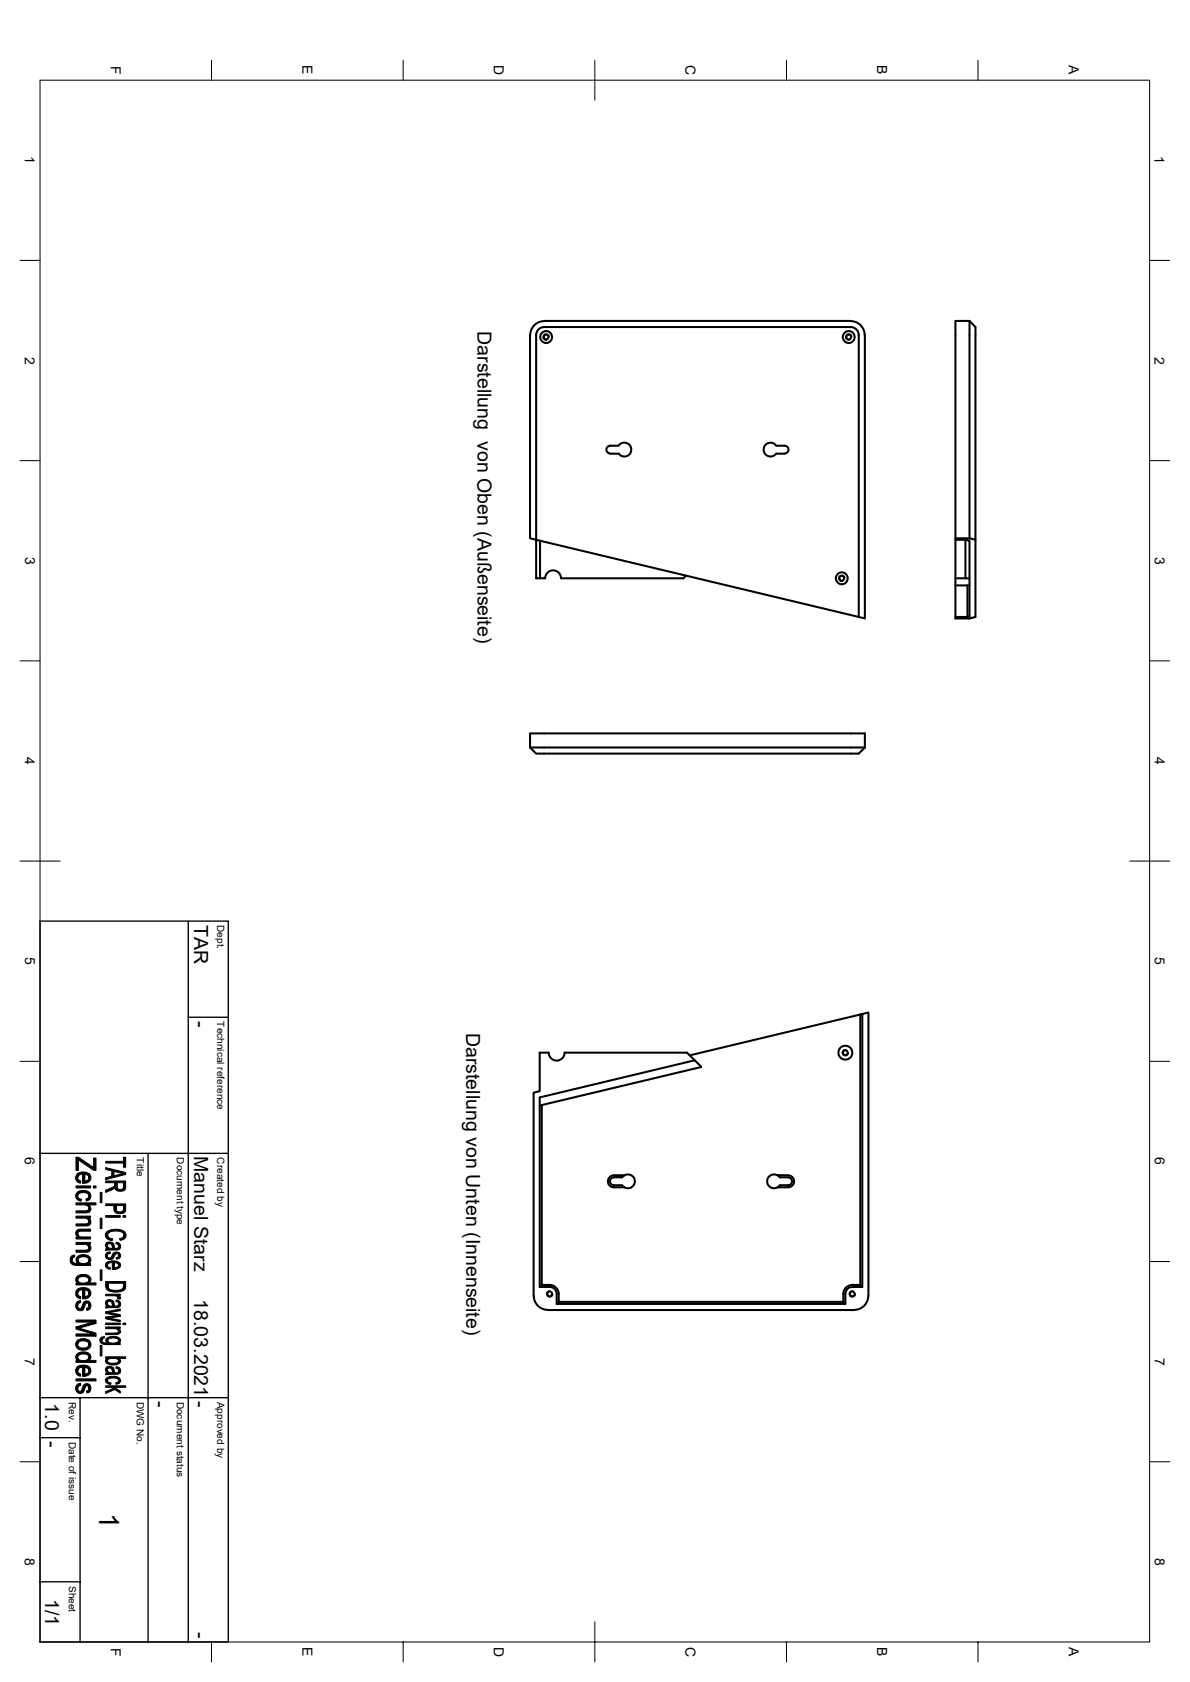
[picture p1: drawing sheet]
<svg xmlns="http://www.w3.org/2000/svg" width="297mm" height="420mm" viewBox="0 0 297 420" stroke-linecap="round" stroke-linejoin="round" font-family="sans-serif">
<g fill="none" stroke="#000" stroke-width=".51">
<path d="M132.3 83.7v50.7l1.5 .4v-51.1a2.02 2.02 0 0 1 2-2h76.5a2.02 2.02 0 0 1 2 2v70.4M135.8 80.2a3.5 3.5 0 0 0-3.5 3.5M135.8 80.1h76.5M212.3 80.2a3.5 3.5 0 0 1 3.6 3.5v70.7l-1.6-.3M242 80.1v54.3M242 80.1l1.5 1.6v53.1l-1.5-.4M242 80.1h-3.5v64.3M152.3 113.3h2.1M154.4 111.3h-2.1a.97 .97 0 0 0-1 1 .97 .97 0 0 0 1 .9M154.4 111.3a1.74 1.74 0 0 1 2.6-.4 1.74 1.74 0 0 1 0 2.7 1.74 1.74 0 0 1-2.6-.4M193.8 113.2a1.74 1.74 0 0 1-2.6 .4 1.74 1.74 0 0 1 0-2.6 1.74 1.74 0 0 1 2.6 .3h2a.97 .97 0 0 1 1 1 .97 .97 0 0 1-1 .9M193.8 113.3h2"/>
<path d="M134.8 135v9.4h-1v-9.6l80.5 19.3M238.5 134.8h2.5M238.5 134.4h3.5M243.5 134.8v19.3l-1.5 .3h-3.5v-.3M171.2 143.7l-.6 .7h-30.6a1.99 1.99 0 0 0-2-2 1.99 1.99 0 0 0-1.9 2h-1.3M238.5 144.4h2.5v-9.6l1 .2v9.4M238.5 146.2v7.9h3M238.5 144.4v1.8M238.5 146.2h3.5M241 144.4h1v9.5l-.5 .2v-7.9M132.3 186.6v-3.5h80h3.6v3.5M132.3 186.6h83.6"/>
<path d="M215.9 186.6l-1.6 1.6h-80.5l-1.5-1.6M215.2 253.2v68.2h-2.5a1.73 1.73 0 0 0-1.7 1.7v2.5h-72.1v-2.5a1.73 1.73 0 0 0-1.7-1.7h-2.5v-47.4l38.7-9.2M215.2 253.2l1.5-.4v70.8M215.2 253.2l-.5 .1M134.7 276.1l40.3-9.7-3.6-3.6h-30.5a1.99 1.99 0 0 1-2 2 1.99 1.99 0 0 1-2-2h-2.2v9.7l-1.5 .3v50.8M135.2 276v44.8a4.4 4.4 0 0 1 3.2 .4l.7 .7a4.4 4.4 0 0 1 .3 3.2h71.1a4.4 4.4 0 0 1 .4-3.2l.6-.7a4.4 4.4 0 0 1 3.2-.4M172.1 263.5l42.6-10.2v67.5M153.2 294a.97 .97 0 0 0-1 1 .97 .97 0 0 0 1 1M153.2 293.5a1.48 1.48 0 0 0-1.5 1.5 1.48 1.48 0 0 0 1.5 1.5M153.2 293.5h2.6M153.2 294h2.1M153.2 296.5h2.6"/>
<path d="M153.2 296h2.1M153.2 296v.5M155.3 294a1.74 1.74 0 0 1 2.4-.5 1.74 1.74 0 0 1 .5 2.4 1.74 1.74 0 0 1-2.4 .6M155.3 296l.5 .5M194.1 293.5h2.6M194.6 294a1.74 1.74 0 0 0-2.3-.5 1.74 1.74 0 0 0-.6 2.4 1.74 1.74 0 0 0 2.4 .6M194.6 294h2.1M196.7 293.5a1.48 1.48 0 0 1 1.5 1.5 1.48 1.48 0 0 1-1.5 1.5h-2.6M196.7 294a.97 .97 0 0 1 1 1 .97 .97 0 0 1-1 1h-2.1l-.5 .5M135.2 320.8l-.5 .6M139.4 325.1l-.5 .5M210.5 325.1l.5 .5"/>
<path d="M214.7 320.8l.5 .6M216.7 323.6a3.5 3.5 0 0 1-3.5 3.5h-76.5a3.5 3.5 0 0 1-3.5-3.5"/>
<circle cx="136.3" cy="84.2" r="1.49"/>
<circle cx="136.3" cy="84.2" r=".59"/>
<circle cx="211.8" cy="84.2" r="1.49"/>
<circle cx="211.8" cy="84.2" r=".59"/>
<circle cx="210.1" cy="144.4" r="1.49"/>
<circle cx="210.1" cy="144.4" r=".59"/>
<circle cx="211" cy="262.9" r=".59"/>
<circle cx="211" cy="262.8" r="1.74"/>
<circle cx="137.2" cy="323.1" r=".59"/>
<circle cx="212.7" cy="323.1" r=".59"/>
</g>
<g fill="none" stroke="#000" stroke-width=".34">
<path d="M137.1 84a.77 .77 0 0 0-.9-.6 .77 .77 0 0 0-.6 .9 .77 .77 0 0 0 .8 .6M212.6 84a.77 .77 0 0 0-.9-.6 .77 .77 0 0 0-.6 .9 .77 .77 0 0 0 .9 .6M210.9 144.3a.77 .77 0 0 0-.9-.7 .77 .77 0 0 0-.7 .9 .77 .77 0 0 0 .9 .7M10 230h47v180h-47zM47 230v180M47 254h10M211.1 262.1a.77 .77 0 0 0-.9 .6 .77 .77 0 0 0 .7 .9 .77 .77 0 0 0 .9-.6M10 288h47M37 288v122M137.3 322.3a.77 .77 0 0 0-.9 .7 .77 .77 0 0 0 .7 .8 .77 .77 0 0 0 .9-.6M212.9 322.3a.77 .77 0 0 0-.9 .7 .77 .77 0 0 0 .6 .8 .77 .77 0 0 0 .9-.6M10 359h10"/>
<path d="M10 349h47M20 349v61M10 395h10"/>
</g>
<g fill="none" stroke="#000" stroke-width=".25">
<path d="M52.8 15v5M100.6 15v5M148.5 15v10M196.3 15v5M244.1 15v5M10 20h276.9v390h-276.9zM5 65h5M286.9 65h5M5 115h5M286.9 115h5M5 165h5M286.9 165h5"/>
<path d="M5 215h10M281.9 215h10M5 265h5M286.9 265h5M5 315h5M286.9 315h5M5 365h5M286.9 365h5M52.8 410v5M100.6 410v5M148.5 405v10M196.3 410v5"/>
<path d="M244.1 410v5"/>
</g>
<g fill="#000" stroke="#000" stroke-width=".25">
<path d="M19.2 293.2l.2-.2v1.2l.2 .5 .6 .2-.1 .5a1.35 1.35 0 0 1-.9-2.2z" fill-rule="evenodd"/>
<path d="M19.3 297.7l.1 1.2 .2 .3 .7 .2-.1 .5a1.29 1.29 0 0 1-1.2-.8 1.29 1.29 0 0 1 .3-1.4z" fill-rule="evenodd"/>
<path d="M19.4 293a2.75 2.75 0 0 1 2.8 0v1.1l-.2-.6-.9-.3v2.2l-.3 .1h-.2v-2.3l-.9 .3-.3 .6z" fill-rule="evenodd"/>
<path d="M21.4 299.4l.5-.2 .3-.5v.9l-.7 .3z" fill-rule="evenodd"/>
<path d="M19 296.1h3.6v.5h-3.6z" fill-rule="evenodd"/>
<path d="M21.1 293.2v1.7l.7-.1 .3-.5 .1-1.3a1.37 1.37 0 0 1 .4 1.6 1.37 1.37 0 0 1-1.5 .8z" fill-rule="evenodd"/>
<path d="M19.5 297.6l.7-.3a1.75 1.75 0 0 1 2.4 1.6l-.4 .7v-.9a1.62 1.62 0 0 0-2.5-.7l-.3 .6z" fill-rule="evenodd"/>
<path d="M23.3 296.1h.7v.5h-.7z" fill-rule="evenodd"/>
<path d="M19 289h.6l3.8 2.5v-2.3h.6v3h-.6l-3.8-2.6v2.7h-.6z" fill-rule="evenodd"/>
<path d="M25 297.7h.4v2.6h-.4z" fill-rule="evenodd"/>
<path d="M26.4 297.2l1-.4a1.2 1.2 0 0 0 1.2-1l.1 .7-.4 .4-1.9 .8z" fill-rule="evenodd"/>
<path d="M29.2 295.3v.9a.83 .83 0 0 0 .8 .8 .83 .83 0 0 0 .8-.7v1l-.9 .2-.7-.2z" fill-rule="evenodd"/>
<path d="M26.4 290h4.4v-1h.6v2.5h-.6v-1.1h-4.4z" fill-rule="evenodd"/>
<path d="M26.4 291.5l5 1.3v.4l-3-.7-.5 1.2v-1.3l-1.5-.4z" fill-rule="evenodd"/>
<path d="M26.4 294.1l1.5-.4 .5-1.2v1.1l2.4-.6 .6 .2-5 1.4z" fill-rule="evenodd"/>
<path d="M26.4 294.9h5v1.8l-.6 .6v-2h-1.6v2l-.5-.6-.1-1.4h-2.2z" fill-rule="evenodd"/>
<path d="M18.1 313.5l.6-.1-.1 .5-.4 .1-.2 .6z" fill-rule="evenodd"/>
<path d="M19.4 318.6v1.8a1.01 1.01 0 0 1 0-1.8z" fill-rule="evenodd"/>
<path d="M17.9 313.6h.1v1a1 1 0 0 0 1.4 .9l.1 .5a1.48 1.48 0 0 1-1.6-.4 1.48 1.48 0 0 1-.2-1.7z" fill-rule="evenodd"/>
<path d="M19.4 308.1l.1 .8z" fill-rule="evenodd"/>
<path d="M19 302.3h2.3a.7 .7 0 0 0 .8-.6v1l-.2 .1-2.9 .1z" fill-rule="evenodd"/>
<path d="M22.1 304.1v.9z" fill-rule="evenodd"/>
<path d="M22.1 310.7v.8z" fill-rule="evenodd"/>
<path d="M22.2 314.7l-.1 .8z" fill-rule="evenodd"/>
<path d="M19 303.7h3.6v.4h-.5v.5l-.6-.4h-2.5z" fill-rule="evenodd"/>
<path d="M19.3 307.2l.6-.3h2.7v.5l-2.9 .2-.3 .2v1.1a1.09 1.09 0 0 1-.1-1.7z" fill-rule="evenodd"/>
<path d="M19 308.9h.5l.1-.4 .7 .4h2.3v.5h-3.6z" fill-rule="evenodd"/>
<path d="M19 310.2h3.6v.5h-.5v.5l-.7-.5h-2.4z" fill-rule="evenodd"/>
<path d="M19.5 314.7a1.5 1.5 0 0 0 2.6 0v.8h.5v.5h-3.1z" fill-rule="evenodd"/>
<path d="M22.2 300.9a1.08 1.08 0 0 1-.1 1.8z" fill-rule="evenodd"/>
<path d="M19 305.6h2.8l.3-.5 .1-.9a1.09 1.09 0 0 1 .4 1.4 1.09 1.09 0 0 1-1.4 .5h-2.2z" fill-rule="evenodd"/>
<path d="M19 312.2l2.8-.1 .3-.4 .1-1a1.09 1.09 0 0 1 .4 1.4 1.09 1.09 0 0 1-1.4 .6h-2.2z" fill-rule="evenodd"/>
<path d="M19.1 314a2.2 2.2 0 0 1 3.5 .3v.7l-.4 .5v-.8a1.58 1.58 0 0 0-2.6-.5l-.1 .3v1.5l-.1-.5-.4-.8z" fill-rule="evenodd"/>
<path d="M19.4 318.6l.1-.1a2.25 2.25 0 0 1 3.2 .9l-.1 .6-.4 .3v-.7a1.62 1.62 0 0 0-2.4-.6l-.4 .6z" fill-rule="evenodd"/>
<path d="M19 300.4h5v.5h-1.8l-.1 1.8v-1.1l-.3-.5-.7-.2h-2.1z" fill-rule="evenodd"/>
<path d="M25 304.2h.4v2.6h-.4z" fill-rule="evenodd"/>
<path d="M25 317.1h.4v2.6h-.4z" fill-rule="evenodd"/>
<path d="M26.8 311v.7z" fill-rule="evenodd"/>
<path d="M26.8 312.8l.7-.2 .1 .4-.6 .1-.2 .5z" fill-rule="evenodd"/>
<path d="M26.6 315.3l.2-.2v1l.8 .5-.1 .3a.99 .99 0 0 1-1.1-.5 .99 .99 0 0 1 .2-1.1z" fill-rule="evenodd"/>
<path d="M26.9 308.4a1.12 1.12 0 0 0 1.3 1l-.2 .4-1.1-.4z" fill-rule="evenodd"/>
<path d="M26.5 310.4a1.43 1.43 0 0 1 1.7 .1v1.2a1.02 1.02 0 0 0-1.1-1.1l-.3 .3v.8a.89 .89 0 0 1-.3-1.3z" fill-rule="evenodd"/>
<path d="M29 310.2l.6 .1v.8l-.2-.4-.5-.1z" fill-rule="evenodd"/>
<path d="M26.8 315.1l1.1-.3 1 .1 .7 .2v.8l-.2-.4-.9-.2v1.6h-.5v-1.6l-.8 .1-.4 .5z" fill-rule="evenodd"/>
<path d="M26.6 312.9l.2-.1v.8a.62 .62 0 0 0 .7 .5 .62 .62 0 0 0 .5-.7 1.1 1.1 0 0 1 1.6-.6v.7a.51 .51 0 0 0-.5-.5 .51 .51 0 0 0-.5 .6 1.09 1.09 0 0 1-1.5 .9 1.09 1.09 0 0 1-.5-1.6z" fill-rule="evenodd"/>
<path d="M26.4 303.5h3.6v.5h-3.6z" fill-rule="evenodd"/>
<path d="M26.8 311.3l.5 .4h.9v-1.2l.3 .5a.56 .56 0 0 0 .5 .7 .56 .56 0 0 0 .6-.6v-.8a.99 .99 0 0 1 .4 1.3 .99 .99 0 0 1-1.3 .5l-2.3 .2v-.5l.4-.1z" fill-rule="evenodd"/>
<path d="M29.6 312.8a.88 .88 0 0 1 .4 1 .88 .88 0 0 1-.9 .6l-.1-.4 .4-.1 .2-.3z" fill-rule="evenodd"/>
<path d="M28.5 315.3v1.3l1-.4 .1-1.1a.96 .96 0 0 1 .4 1.2 .96 .96 0 0 1-1 .6h-.5z" fill-rule="evenodd"/>
<path d="M29 301v.9a.93 .93 0 0 0 .9 .7 .93 .93 0 0 0 .9-.8v1.1a2.38 2.38 0 0 1-1.8 0z" fill-rule="evenodd"/>
<path d="M29.8 309.3l.8-.3 .3-.6-.1 1.1-.8 .2z" fill-rule="evenodd"/>
<path d="M30.7 303.5h.7v.5h-.7z" fill-rule="evenodd"/>
<path d="M26.4 300.6h5l-.1 1.8-.5 .5v-1.9h-1.8v1.9l-.6-.6v-1.3h-2z" fill-rule="evenodd"/>
<path d="M26.6 307.6l1.3-.6h1.7a1.47 1.47 0 0 1 1.5 .6 1.47 1.47 0 0 1 .1 1.5l-.3 .3v-1a1.74 1.74 0 0 0-2.1-1h-.3a1.41 1.41 0 0 0-1.6 1l-.1 .9a1.11 1.11 0 0 1-.2-1.7z" fill-rule="evenodd"/>
<path d="M19.4 337.9v1.8a1.01 1.01 0 0 1 0-1.8z" fill-rule="evenodd"/>
<path d="M19.2 322.1l.2-.2v1.2l.2 .4 .6 .3-.1 .5a1.38 1.38 0 0 1-.9-2.2z" fill-rule="evenodd"/>
<path d="M19.3 325l.8-.3 .1 .5-.7 .4-.1 .5z" fill-rule="evenodd"/>
<path d="M19.4 321.9a2.75 2.75 0 0 1 2.8 0v1.1l-.3-.7-.8-.2v2.2h-.5v-2.3l-.9 .3-.3 .7z" fill-rule="evenodd"/>
<path d="M19.1 325.2l.2-.2 .1 1.1a.58 .58 0 0 0 .5 .7 .58 .58 0 0 0 .6-.7 1.11 1.11 0 0 1 .5-1.1 1.11 1.11 0 0 1 1.2 0v1v-.2a.47 .47 0 0 0-.5-.5 .47 .47 0 0 0-.4 .6 1.28 1.28 0 0 1-1.7 1.3 1.37 1.37 0 0 1-.5-2z" fill-rule="evenodd"/>
<path d="M19.4 334.6h.1a2.73 2.73 0 0 1 2.7 0v1.1a1.62 1.62 0 0 0-2.6-.5l-.2 .5z" fill-rule="evenodd"/>
<path d="M21.1 322.1v1.7h.2l.5-.2 .3-.4 .1-1.3a1.37 1.37 0 0 1 .4 1.6 1.37 1.37 0 0 1-1.5 .8z" fill-rule="evenodd"/>
<path d="M22.2 325a1.22 1.22 0 0 1 .5 1.3 1.22 1.22 0 0 1-1 .9l-.1-.5 .5-.4z" fill-rule="evenodd"/>
<path d="M19.3 334.8l.1-.2v1.1a1.6 1.6 0 0 0 2.7 .4l.1-1.5a1.46 1.46 0 0 1 .3 1.8 1.46 1.46 0 0 1-1.7 .7 1.5 1.5 0 0 1-1.6-.6 1.5 1.5 0 0 1 .1-1.7z" fill-rule="evenodd"/>
<path d="M19.4 337.9l1-.3a1.6 1.6 0 0 1 2.2 1.6l-.4 .5v-.8a1.65 1.65 0 0 0-2.4-.6l-.4 .6z" fill-rule="evenodd"/>
<path d="M19 333.1h4.2l.8 .5h-5z" fill-rule="evenodd"/>
<path d="M19 329.6h5v.9l-.8-.4h-4.2z" fill-rule="evenodd"/>
<path d="M19.4 319.8a1.84 1.84 0 0 0 2.7 0l.1-.2v.7h1.8v.5h-5v-.4h.4z" fill-rule="evenodd"/>
<path d="M19 331.3l5 1.6v.7l-.8-.5-4.2-1.2z" fill-rule="evenodd"/>
<path d="M19 331.3l4.2-1.2 .8 .4-4.2 1.1z" fill-rule="evenodd"/>
<path d="M25 336h.4v2.6h-.4z" fill-rule="evenodd"/>
<path d="M25.4 333.9l.7-.1-.1 .3-.5 .2-.1 .4z" fill-rule="evenodd"/>
<path d="M26.8 325.4v.8z" fill-rule="evenodd"/>
<path d="M26.8 339.2v.6z" fill-rule="evenodd"/>
<path d="M25.2 334l.2-.1v.8a1.04 1.04 0 0 0 1.5 .6v.4a1.56 1.56 0 0 1-2-.9z" fill-rule="evenodd"/>
<path d="M26.5 324.8a1.43 1.43 0 0 1 1.7 .1v1.2a.96 .96 0 0 0-1.1-1.1l-.3 .3v.8a.89 .89 0 0 1-.3-1.3z" fill-rule="evenodd"/>
<path d="M29.5 331.7v.7z" fill-rule="evenodd"/>
<path d="M29.6 334.7v.7z" fill-rule="evenodd"/>
<path d="M29 324.6l.6 .1v.9l-.2-.5-.5-.1z" fill-rule="evenodd"/>
<path d="M26.4 323.2h3.6v.3h-.5v.5l-.4-.4h-.5h-2.2z" fill-rule="evenodd"/>
<path d="M26.4 327.6l3.6-.7v.4l-2.9 .5z" fill-rule="evenodd"/>
<path d="M26.4 327.6l3.6 .7v.4l-3.6-.7z" fill-rule="evenodd"/>
<path d="M26.4 328.9l2.8-.4 .8 .2-2.8 .4z" fill-rule="evenodd"/>
<path d="M26.4 328.9l3.6 .7v.4l-3.6-.7z" fill-rule="evenodd"/>
<path d="M26.4 330.4h3.6v.4h-3.6z" fill-rule="evenodd"/>
<path d="M26.4 331.3h3.6v.4h-.5v.4l-.7-.3h-2.4z" fill-rule="evenodd"/>
<path d="M26.9 334.7a1.88 1.88 0 0 0 2.6 .3l.1-.2v.6h.4v.3h-3.1z" fill-rule="evenodd"/>
<path d="M29.5 323.5l.6 .3-.1 .6-.7-.1z" fill-rule="evenodd"/>
<path d="M26.8 325.7l.5 .4h.9v-1.2l.2 .4a.6 .6 0 0 0 .5 .8 .6 .6 0 0 0 .7-.5v-.9a.99 .99 0 0 1 .4 1.3 .99 .99 0 0 1-1.3 .5l-2.3 .1v-.3l.4-.1z" fill-rule="evenodd"/>
<path d="M26.4 332.9l2.9-.1 .2-.3 .1-.7a.8 .8 0 0 1 .4 1 .8 .8 0 0 1-1 .4h-2.6z" fill-rule="evenodd"/>
<path d="M26.6 334.2l.5-.4 1-.1a1.49 1.49 0 0 1 2 1.2l-.5 .5v-.7a1.88 1.88 0 0 0-2.6-.2l-.1 1.2v-.4l-.5-.6z" fill-rule="evenodd"/>
<path d="M26.5 339.4l.3-.2v.6a1.93 1.93 0 0 0 2.5 .4l.3-.3v-.7a.77 .77 0 0 1 .4 .9 .77 .77 0 0 1-.7 .6l-1.2 .1a1.33 1.33 0 0 1-1.7-1.2z" fill-rule="evenodd"/>
<path d="M27 320.4v.7a1.32 1.32 0 0 0 1.6 1.1 1.82 1.82 0 0 0 2.2-.9v-.2l.1 1.1-.3 .2-1.1 .2-1.9-.1-.6-.3z" fill-rule="evenodd"/>
<path d="M30.7 330.4h.7v.4h-.7z" fill-rule="evenodd"/>
<path d="M26.4 320h5l-.1 1.6-.4 .6-.1-1.8h-3.8v1.8l-.5-.6z" fill-rule="evenodd"/>
<path d="M26.4 338.8h5v.4h-1.8v.6a1.83 1.83 0 0 0-2.3-.5l-.5 .3v-.4h-.4z" fill-rule="evenodd"/>
<path d="M19 344.3h5v.5h-5z" fill-rule="evenodd"/>
<path d="M19.2 341.4l.2-.2 .1 1.4 .7 .5-.1 .6a1.39 1.39 0 0 1-.9-2.3z" fill-rule="evenodd"/>
<path d="M19.3 345.7l.8-.3 .1 .5-.7 .3-.1 .5z" fill-rule="evenodd"/>
<path d="M19.4 341.2a2.75 2.75 0 0 1 2.8 0v1.1l-.3-.6-.8-.3v2.3h-.5v-2.3l-.9 .2-.3 .7z" fill-rule="evenodd"/>
<path d="M19.1 345.9l.2-.2 .1 1a.58 .58 0 0 0 .6 .7 .58 .58 0 0 0 .5-.7 1.1 1.1 0 0 1 1.7-1v1v-.2a.47 .47 0 0 0-.5-.5 .47 .47 0 0 0-.4 .5 1.28 1.28 0 0 1-1.7 1.4 1.37 1.37 0 0 1-.5-2z" fill-rule="evenodd"/>
<path d="M21.1 341.4v1.7h.2l.5-.2 .3-.3 .1-1.4a1.37 1.37 0 0 1 .4 1.7 1.37 1.37 0 0 1-1.5 .8z" fill-rule="evenodd"/>
<path d="M22.2 345.7a1.19 1.19 0 0 1 .5 1.2 1.19 1.19 0 0 1-1 .9l-.1-.5 .5-.4z" fill-rule="evenodd"/>
<path d="M19.4 339.1a1.84 1.84 0 0 0 2.7 0l.1-.2v.8h1.8v.5h-5v-.5h.4z" fill-rule="evenodd"/>
<path d="M26.8 342.1v.7z" fill-rule="evenodd"/>
<path d="M26.5 344.1l.3-.1v.9l.9 .4-.1 .4a1.02 1.02 0 0 1-1.1-.4 1.02 1.02 0 0 1 0-1.2z" fill-rule="evenodd"/>
<path d="M26.5 341.5a1.35 1.35 0 0 1 1.7 0v1.2a.97 .97 0 0 0-1.1-1.1l-.3 .3v.8a.85 .85 0 0 1-.3-1.2z" fill-rule="evenodd"/>
<path d="M29 341.2l.6 .2v.8l-.2-.4-.5-.2z" fill-rule="evenodd"/>
<path d="M28.9 345.3l.5-.2 .2-.4v.7l-.6 .3z" fill-rule="evenodd"/>
<path d="M26.4 347.5l1.8-.8 .3-.3 1.5 .9v.6l-1.3-.9-2.3 .9z" fill-rule="evenodd"/>
<path d="M26.8 342.3l.6 .4 .8 .1v-1.3l.2 .4a.63 .63 0 0 0 .3 .8 .63 .63 0 0 0 .8-.1l.1-1.2a.97 .97 0 0 1 .4 1.3 .97 .97 0 0 1-1.3 .5l-2.3 .1v-.4l.4-.1z" fill-rule="evenodd"/>
<path d="M26.8 344l.9-.3a1.83 1.83 0 0 1 2.4 1v.3l-.5 .4v-.7a1.84 1.84 0 0 0-2.4-.4l-.4 .4z" fill-rule="evenodd"/>
<path d="M26.4 346h5v.4h-2.9l-.3 .3-.4-.3h-1.4z" fill-rule="evenodd"/>
</g>
<text font-size="7" x="24.7" y="377.8" transform="rotate(90 24.7 377.8)">1</text>
<g font-size="4.9">
<text x="119.2" y="82.6" transform="rotate(90 119.2 82.6)">Darstellung von Oben (Außenseite)</text>
<text x="48.5" y="230.9" transform="rotate(90 48.5 230.9)">TAR</text>
<text x="48.5" y="254.8" transform="rotate(90 48.5 254.8)">-</text>
<text x="116.3" y="257.9" transform="rotate(90 116.3 257.9)">Darstellung von Unten (Innenseite)</text>
<text x="48.4" y="288.6" transform="rotate(90 48.4 288.6)">Manuel Starz</text>
<text x="48.5" y="324.4" transform="rotate(90 48.5 324.4)">18.03.2021</text>
<text x="11.3" y="350.4" transform="rotate(90 11.3 350.4)">1.0</text>
<text x="38.5" y="349.8" transform="rotate(90 38.5 349.8)">-</text>
<text x="48.5" y="349.8" transform="rotate(90 48.5 349.8)">-</text>
<text x="11.5" y="359.8" transform="rotate(90 11.5 359.8)">-</text>
<text x="11.3" y="399.2" transform="rotate(90 11.3 399.2)">1/1</text>
<text x="48.5" y="407.5" transform="rotate(90 48.5 407.5)">-</text>
</g>
<g font-size="3.5">
<text x="27.6" y="16.5" transform="rotate(90 27.6 16.5)">F</text>
<text x="75.5" y="16.3" transform="rotate(90 75.5 16.3)">E</text>
<text x="123.3" y="16.3" transform="rotate(90 123.3 16.3)">D</text>
<text x="171.1" y="16.3" transform="rotate(90 171.1 16.3)">C</text>
<text x="218.9" y="16.3" transform="rotate(90 218.9 16.3)">B</text>
<text x="266.8" y="16.3" transform="rotate(90 266.8 16.3)">A</text>
<text x="6.2" y="39" transform="rotate(90 6.2 39)">1</text>
<text x="288.2" y="39" transform="rotate(90 288.2 39)">1</text>
<text x="6.2" y="89" transform="rotate(90 6.2 89)">2</text>
<text x="288.2" y="89" transform="rotate(90 288.2 89)">2</text>
<text x="6.3" y="139" transform="rotate(90 6.3 139)">3</text>
<text x="288.2" y="139" transform="rotate(90 288.2 139)">3</text>
<text x="6.2" y="189" transform="rotate(90 6.2 189)">4</text>
<text x="288.2" y="189" transform="rotate(90 288.2 189)">4</text>
<text x="6.3" y="239" transform="rotate(90 6.3 239)">5</text>
<text x="288.2" y="239" transform="rotate(90 288.2 239)">5</text>
<text x="6.2" y="289" transform="rotate(90 6.2 289)">6</text>
<text x="288.2" y="289" transform="rotate(90 288.2 289)">6</text>
<text x="6.2" y="339" transform="rotate(90 6.2 339)">7</text>
<text x="288.2" y="339" transform="rotate(90 288.2 339)">7</text>
<text x="6.2" y="389" transform="rotate(90 6.2 389)">8</text>
<text x="288.2" y="389" transform="rotate(90 288.2 389)">8</text>
<text x="27.6" y="411.4" transform="rotate(90 27.6 411.4)">F</text>
<text x="75.5" y="411.3" transform="rotate(90 75.5 411.3)">E</text>
<text x="123.3" y="411.2" transform="rotate(90 123.3 411.2)">D</text>
<text x="171.1" y="411.2" transform="rotate(90 171.1 411.2)">C</text>
<text x="218.9" y="411.3" transform="rotate(90 218.9 411.3)">B</text>
<text x="266.8" y="411.3" transform="rotate(90 266.8 411.3)">A</text>
</g>
<g font-size="2.5">
<text x="54.2" y="231" transform="rotate(90 54.2 231)">Dept.</text>
<text x="54.2" y="255" transform="rotate(90 54.2 255)">Technical reference</text>
<text x="34.2" y="289" transform="rotate(90 34.2 289)">Title</text>
<text x="44.2" y="289" transform="rotate(90 44.2 289)">Document type</text>
<text x="54.2" y="289" transform="rotate(90 54.2 289)">Created by</text>
<text x="17.2" y="350" transform="rotate(90 17.2 350)">Rev.</text>
<text x="34.2" y="350" transform="rotate(90 34.2 350)">DWG No.</text>
<text x="44.2" y="350" transform="rotate(90 44.2 350)">Document status</text>
<text x="54.2" y="350" transform="rotate(90 54.2 350)">Approved by</text>
<text x="17.2" y="360" transform="rotate(90 17.2 360)">Date of issue</text>
<text x="17.2" y="396" transform="rotate(90 17.2 396)">Sheet</text>
</g>
</svg>
